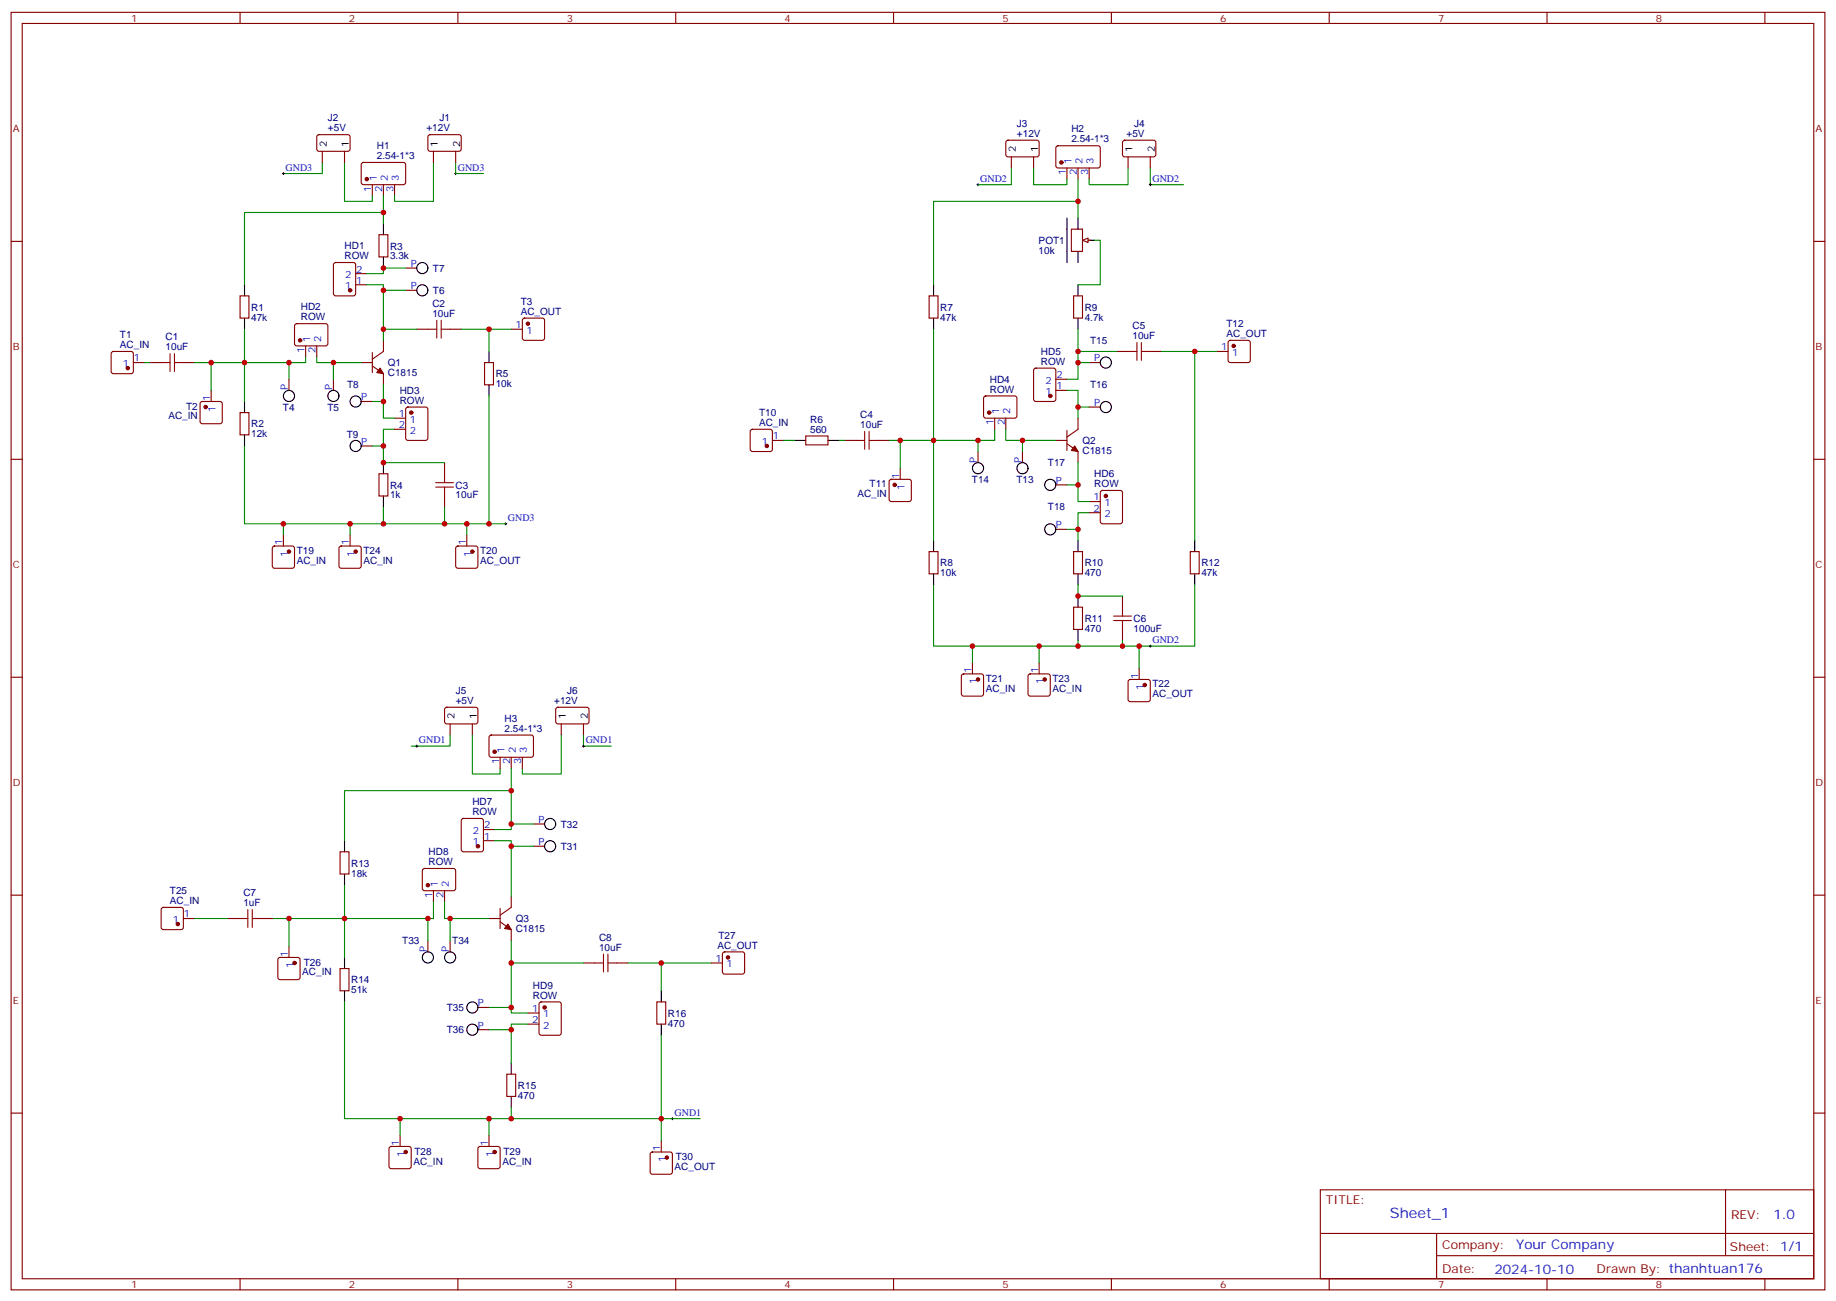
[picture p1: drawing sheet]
<svg xmlns="http://www.w3.org/2000/svg" width="583mm" height="413mm" viewBox="0 0 583 413" stroke-linecap="round" stroke-linejoin="round" font-family="sans-serif">
<g fill="none" stroke="#870000" stroke-width=".35">
<path d="M3.5 3.9h575.8v405.4h-575.8zM7.1 7.4h568.6v398.3h-568.6zM76.2 3.9v3.5M145.3 3.9v3.5M214.5 3.9v3.5M283.6 3.9v3.5M352.8 3.9v3.5M421.9 3.9v3.5M491.1 3.9v3.5M560.2 3.9v3.5M100.8 42.9l.4-.2 9.5 .1 .4 .6v4.2l-.7 .4-9.4-.1-.5-.6v-3.9zM102.3 48v3.5"/>
<path d="M109.4 48v3.5M114.9 51.7l.5-.2 12.9 .1 .5 .6-.1 6-.6 .4-13-.1-.4-.6v-5.7zM118.2 58.6v3.5M121.7 58.6v3.5M125.2 58.6v3.5M136.1 42.9l.4-.2 9.5 .1 .4 .6-.1 4.2-.6 .4-9.4-.1-.5-.6v-3.9zM137.6 48v3.5M144.6 48v3.5M319.5 44.7l.5-.2h9.4l.4 .7v4.1l-.7 .5-9.4-.1-.4-.6v-3.9zM321 49.8v3.5M328.1 49.8v3.5M335.4 46.5l.4-.3 13 .1 .4 .7v5.9l-.7 .4-12.9-.1-.5-.6v-5.6z"/>
<path d="M338.7 53.3v3.5M342.2 53.3v3.5M345.7 53.3v3.5M356.5 44.7l.5-.2h9.5l.4 .7-.1 4.1-.6 .5-9.5-.1-.4-.6v-3.9zM358.1 49.8v3.5M365.1 49.8v3.5M3.5 76.6h3.6M120.3 74.5h2.8v7h-2.8zM340.1 72.7h3.5v7.1h-3.5zM344.3 76.2h1.8M575.7 76.6h3.6M76.2 93.9h2.8v7h-2.8z"/>
<path d="M106.1 83.5l.4-.2h5.7l.6 .4 .1 9.5-.5 .6-5.9 .1-.6-.5-.1-9.4zM112.9 90.3h3.5M112.9 86.8h3.5M128.8 85.1h3.5M128.8 92.1h3.5M294.9 93.9h2.8v7h-2.8zM340.8 93.9h2.8v7h-2.8zM35.5 111.7l.5-.2h5.6l.5 .2 .2 .5v5.7l-.2 .5-.5 .2h-5.6l-.5-.3-.2-.4v-5.7zM42.3 115h3.6M47.6 115h3.6M58.2 115h3.5M93.7 102.9l.5-.2h9.4l.5 .7-.1 5.9-.6 .4h-9.5l-.4-.7v-5.6z"/>
<path d="M97 109.7v3.6M100.5 109.7v3.6M114.7 115h3.5M118.2 116.1l3.5 2.5v3.5M118.2 111.9v6.3M121.7 108v3.5l-3.5 2.5M132.3 104.5h3.5M142.9 104.5h3.5M153.8 115h2.8v7.1h-2.8zM162.3 104.5h3.5M166 101.1l.5-.2h5.7l.5 .2 .2 .5v5.7l-.3 .5-.4 .2h-5.7l-.5-.2-.2-.5v-5.7zM328.3 117l.5-.2h5.6l.7 .4v9.5l-.4 .6-5.9 .1-.7-.5v-9.4z"/>
<path d="M345.7 115h3.5M354.5 111.5h3.6M365.1 111.5h3.6M386.3 111.5h3.5M390.1 108.2l.4-.2h5.7l.5 .2 .2 .5v5.6l-.3 .5-.4 .2h-5.7l-.5-.2-.2-.5v-5.6zM63.7 127.6l.5-.2h5.6l.5 .2 .3 .5v5.6l-.3 .5-.5 .2h-5.6l-.5-.2-.2-.5v-5.6zM67 123.9v3.5M76.2 130.9h2.8v7.1h-2.8zM91.7 120.3v3.6M105.8 120.3v3.6M114.7 127.4h3.5M125.2 132.7h3.6"/>
<path d="M125.2 136.2h3.6M129 129.4l.5-.2h5.6l.7 .4v9.4l-.4 .7h-5.9l-.7-.4v-9.4zM238.4 136.4l.4-.2h5.7l.5 .2 .2 .5v5.7l-.3 .5-.4 .2h-5.7l-.5-.3-.2-.4v-5.7zM245.2 139.7h3.5M255.8 138.3h7v2.8h-7zM268.1 139.7h3.5M278.7 139.7h3.5M312.4 125.8l.5-.2 9.5 .1 .4 .6-.1 5.9-.6 .5-9.5-.1-.4-.6v-5.7zM315.7 132.7v3.5M319.3 132.7v3.5M335.1 139.7h3.6M335.1 123.9h3.6"/>
<path d="M335.1 120.3h3.6M338.7 136.6v6.3M342.2 132.7v3.5l-3.5 2.5M345.7 129.2h3.5M3.5 145.7h3.6M114.7 141.5h3.5M120.3 150.3h2.8v7.1h-2.8zM141.1 146.8v3.5M141.1 157.4v3.5M282.5 152.3l.4-.2h5.7l.5 .2 .2 .5v5.6l-.3 .5-.4 .2h-5.7l-.5-.2-.2-.5v-5.6zM285.8 148.6v3.5M310.4 143.3v3.5"/>
<path d="M324.6 143.3v3.5M335.1 153.8h3.6M338.7 140.8l3.5 2.5v3.5M345.7 159.1h3.5M349.5 155.8l.5-.2h5.6l.7 .4v9.5l-.5 .6-5.8 .1-.7-.5-.1-9.4zM575.7 145.7h3.6M86.7 173.5l.4-.3h5.7l.5 .3 .2 .5v5.6l-.2 .5-.5 .2h-5.7l-.5-.2-.2-.5v-5.6zM90 169.7v3.5M107.8 173.5l.5-.3h5.6l.5 .3 .3 .5v5.6l-.3 .5-.5 .2h-5.6l-.5-.2-.2-.5v-5.6zM111.1 169.7v3.5M144.9 173.5l.4-.3h5.7l.5 .3 .2 .5v5.6l-.2 .5-.5 .2h-5.7l-.5-.2-.2-.5v-5.6zM148.2 169.7v3.5"/>
<path d="M294.9 175h2.8v7.1h-2.8zM335.1 168h3.6M340.8 175h2.8v7.1h-2.8zM345.7 162.7h3.5M377.8 175h2.8v7.1h-2.8zM340.8 192.7h2.8v7h-2.8zM356.3 189.1v3.6M356.3 199.7v3.5M3.5 214.9h3.6M305.4 214l.5-.2h5.6l.5 .2 .2 .5v5.7l-.2 .5-.5 .2h-5.6l-.5-.3-.2-.4v-5.7zM308.7 210.3v3.5M326.6 214l.4-.2h5.7l.5 .2 .2 .5v5.7l-.3 .5-.4 .2h-5.7l-.5-.3-.2-.4v-5.7z"/>
<path d="M329.8 210.3v3.5M358.3 215.8l.5-.2h5.6l.5 .2 .2 .5v5.6l-.2 .5-.5 .2h-5.6l-.5-.2-.2-.5v-5.6zM361.6 212.1v3.5M575.7 214.9h3.6M3.5 284h3.6M575.7 284h3.6M3.5 353.2h3.6M575.7 353.2h3.6M419.1 377.5h156.6v28.2h-156.6zM547.7 377.5v20.9M419.1 391.4h156.5M456 398.4h119.6"/>
<path d="M456 391.4v14.1M76.2 405.7v3.6M145.3 405.7v3.6M214.5 405.7v3.6M283.6 405.7v3.6M352.8 405.7v3.6M421.9 405.7v3.6M491.1 405.7v3.6M560.2 405.7v3.6"/>
</g>
<g fill="#870000" stroke="#870000" stroke-width=".35">
<path d="M341.1 141.5l1.1 1.8-2.1-.4z"/>
<path d="M120.6 116.8l1.1 1.8-2.1-.4z"/>
<circle cx="243.4" cy="141.5" r=".53"/>
<circle cx="40.6" cy="116.8" r=".53"/>
<circle cx="167.6" cy="102.7" r=".53"/>
<circle cx="391.6" cy="109.7" r=".53"/>
<circle cx="284" cy="153.8" r=".53"/>
<circle cx="65.3" cy="129.2" r=".53"/>
<circle cx="111.1" cy="92.1" r=".53"/>
<circle cx="95.2" cy="108" r=".53"/>
<circle cx="130.5" cy="130.9" r=".53"/>
<circle cx="314" cy="130.9" r=".53"/>
<circle cx="333.4" cy="125.6" r=".53"/>
<circle cx="351" cy="157.4" r=".53"/>
<circle cx="91.7" cy="175" r=".53"/>
<circle cx="149.9" cy="175" r=".53"/>
<circle cx="310.4" cy="215.6" r=".53"/>
<circle cx="363.4" cy="217.3" r=".53"/>
<circle cx="331.6" cy="215.6" r=".53"/>
<circle cx="112.9" cy="175" r=".53"/>
<circle cx="116.4" cy="56.8" r=".53"/>
<circle cx="336.9" cy="51.5" r=".53"/>
</g>
<g fill="none" stroke="#000" stroke-width=".35">
<path d="M121.7 70.9v3.6M342.2 69.2v3.5M342.2 79.8v3.5M344 76.2h3.5M77.6 90.3v3.6M121.7 81.5v3.6M296.3 90.3v3.6M342.2 90.3v3.6M77.6 100.9v3.6M155.2 111.5v3.5M296.3 100.9v3.6M342.2 100.9v3.6"/>
<path d="M77.6 127.4v3.5M77.6 138v3.5M155.2 122.1v3.5M252.2 139.7h3.6M262.8 139.7h3.5M121.7 146.8v3.5M121.7 157.4v3.5M296.3 171.5v3.5M342.2 171.5v3.5M379.2 171.5v3.5M296.3 182.1v3.5M342.2 182.1v3.5"/>
<path d="M342.2 189.1v3.6M342.2 199.7v3.5M379.2 182.1v3.5"/>
<circle cx="134.1" cy="92.1" r="1.76"/>
<circle cx="134.1" cy="85.1" r="1.76"/>
<circle cx="351" cy="115" r="1.76"/>
<circle cx="91.7" cy="125.6" r="1.76"/>
<circle cx="105.8" cy="125.6" r="1.76"/>
<circle cx="112.9" cy="127.4" r="1.76"/>
<circle cx="351" cy="129.2" r="1.76"/>
<circle cx="112.9" cy="141.5" r="1.76"/>
<circle cx="310.4" cy="148.6" r="1.76"/>
<circle cx="324.6" cy="148.6" r="1.76"/>
<circle cx="333.4" cy="153.8" r="1.76"/>
<circle cx="333.4" cy="168" r="1.76"/>
</g>
<g fill="none" stroke="#a10000" stroke-width=".35">
<path d="M51.2 115h2.8M54 112.2v5.7M55.4 112.2v5.7M55.4 115h2.8M135.8 104.5h2.8M138.6 101.6v5.7M140.1 104.5h2.8M140.1 101.6v5.7M358.1 111.5h2.8M360.9 108.7v5.6M362.3 111.5h2.8M362.3 108.7v5.6"/>
<path d="M271.6 139.7h2.9M274.5 136.9v5.7M275.9 139.7h2.8M275.9 136.9v5.7M138.3 154.6h5.6M138.3 153.1h5.6M141.1 150.3v2.8M141.1 154.6v2.8M353.5 196.9h5.6M353.5 195.5h5.6M356.3 192.7v2.8M356.3 196.9v2.8"/>
</g>
<g fill="none" stroke="#008700" stroke-width=".35">
<path d="M102.3 51.5v3.6h-12.3M109.4 51.5v12.4h8.8v-1.8M137.6 51.5v12.4h-12.4v-1.8M144.6 51.5v3.6h8.9M321 53.3v5.3h-10.6M328.1 53.3v5.3h10.6v-1.8M342.2 56.8v12.4M358.1 53.3v5.3h-12.4v-1.8M365.1 53.3v5.3h10.6M45.9 115h1.7M67 115v8.9M77.6 104.5v22.9"/>
<path d="M91.7 115v5.3M97 113.3v1.7h-35.3M100.5 113.3v1.7h14.2M105.8 115v5.3M146.4 104.5h15.9M155.2 104.5v7M296.3 104.5v35.2h19.4v-3.5M342.2 115h3.5M342.2 104.5v7M354.5 111.5h-12.3v8.8h-3.5M368.7 111.5h10.5M386.3 111.5h-7.1v60"/>
<path d="M118.2 127.4h3.5M121.7 122.1v10.6h3.5M125.2 136.2h-3.5v10.6h19.4M155.2 125.6v40.6h-77.6v-24.7M248.7 139.7h3.5M266.3 139.7h1.8M282.2 139.7h14.1v31.8M285.8 139.7v8.9M310.4 139.7v3.6M319.3 136.2v3.5h15.8M324.6 139.7v3.6M338.7 123.9h3.5v8.8"/>
<path d="M342.2 129.2h3.5M118.2 141.5h3.5M338.7 153.8h3.5M342.2 146.8v12.3h3.5M90 166.2v3.5M111.1 166.2v3.5M121.7 160.9v5.3M141.1 160.9v5.3M148.2 166.2v3.5M155.2 166.2h5.3M338.7 168h3.5M345.7 162.7h-3.5v8.8"/>
<path d="M296.3 185.6v19.4h45.9M342.2 185.6v3.5h14.1M379.2 185.6v19.4h-37v-1.8M308.7 205v5.3M329.8 205v5.3M356.3 203.2v1.8M361.6 205v7.1"/>
</g>
<path d="M89.6 55.1h.7M90 54.7v.7M144.3 55.1h.7M144.6 54.7v.7M310.1 58.6h.7M310.4 58.2v.7M364.8 58.6h.7M365.1 58.2v.7M160.2 166.2h.7M160.5 165.8v.7M364.8 205h.7M365.1 204.6v.8" fill="none" stroke="#000" stroke-width=".32"/>
<path d="M343.6 76.2l1.8-.7v1.4z" fill="#f0f0f0" stroke="#870000" stroke-width=".35"/>
<g fill="none" stroke="#000" stroke-width=".35">
<path d="M338.7 69.2v14.1M109.4 266.7v3.6M109.4 277.3v3.5M109.4 303.8v3.5M109.4 314.4v3.5M209.9 314.4v3.5M162.3 337.3v3.5M209.9 324.9v3.6M162.3 347.9v3.5"/>
<circle cx="174.6" cy="261.4" r="1.76"/>
<circle cx="174.6" cy="268.5" r="1.76"/>
<circle cx="135.8" cy="303.8" r="1.76"/>
<circle cx="142.9" cy="303.8" r="1.76"/>
<circle cx="149.9" cy="319.7" r="1.76"/>
<circle cx="149.9" cy="326.7" r="1.76"/>
</g>
<g fill="none" stroke="#008700" stroke-width=".35">
<path d="M121.7 62.1v5.3h-44.1v22.9M121.7 67.4v3.5M342.2 63.9h-45.9v26.4M347.5 76.2h1.7v14.1h-7M116.4 90.3h5.3v17.7M121.7 92.1h7.1M128.8 85.1h-7.1v1.7h-5.3M121.7 104.5h10.6M142.9 233.2v3.5h-12.4M149.9 233.2v12.4h8.8v-1.8M178.2 233.2v12.4h-12.4v-1.8M185.2 233.2v3.5h8.8"/>
<path d="M162.3 250.9h-52.9v15.8M162.3 243.8v17.6M157 266.7h5.3v17.7M162.3 268.5h7M169.3 261.4h-7v1.8h-5.3M61.7 291.4h10.6M91.7 291.4v8.8M109.4 280.8v23M135.8 291.4v7.1M137.6 286.1v5.3h-51.2M141.1 286.1v5.3h1.8v7.1M142.9 291.4h12.3"/>
<path d="M162.3 298.5v22.9h5.3M109.4 317.9v37h52.9v-3.5M155.2 319.7h7.1M162.3 305.5h22.9M199.3 305.5h26.5M209.9 305.5v8.9M162.3 326.7v10.6M167.6 324.9h-5.3v1.8h-7.1M209.9 328.5v26.4h-47.6M127 354.9v5.3M155.2 354.9v5.3M222.2 354.9h-12.3v7.1"/>
</g>
<g fill="none" stroke="#870000" stroke-width=".35">
<path d="M141.3 224.6l.5-.2 9.5 .1 .4 .6-.1 4.2-.6 .4-9.5-.1-.4-.6v-3.9zM142.9 229.7v3.5M149.9 229.7v3.5M155.5 233.4l.4-.2 13 .1 .4 .6v5.9l-.7 .5-12.9-.1-.5-.6v-5.7zM176.6 224.6l.5-.2 9.4 .1 .5 .6-.1 4.2-.6 .4-9.5-.1-.4-.6v-3.9zM178.2 229.7v3.5M185.2 229.7v3.5M146.6 259.9l.5-.2h5.7l.6 .4 .1 9.5-.5 .6-5.9 .1-.6-.5-.1-9.4zM158.7 240.3v3.5M162.3 240.3v3.5M165.8 240.3v3.5M107.9 270.3h2.9v7h-2.9z"/>
<path d="M134.3 275.8l.5-.2h9.4l.4 .7v5.9l-.7 .4-9.4-.1-.4-.6v-5.6zM153.5 266.7h3.5M153.5 263.2h3.5M169.3 268.5h3.6M169.3 261.4h3.6M51.4 288.1l.5-.2h5.6l.5 .2 .2 .5v5.7l-.2 .5-.5 .2h-5.6l-.5-.3-.2-.4v-5.7zM58.2 291.4h3.5M72.3 291.4h3.5M82.9 291.4h3.5M135.8 298.5v3.5M137.6 282.6v3.5M141.1 282.6v3.5"/>
<path d="M142.9 298.5v3.5M155.2 291.4h3.5M158.7 292.5l3.6 2.5v3.5M158.7 288.3v6.3M162.3 284.4v3.5l-3.6 2.5M88.4 304l.5-.2h5.6l.5 .2 .2 .5v5.6l-.2 .5-.5 .2h-5.6l-.5-.2-.2-.5v-5.6zM91.7 300.2v3.6M107.9 307.3h2.9v7.1h-2.9zM151.7 319.7h3.5M171.3 318.1l.5-.2h5.6l.7 .4 .1 9.5-.5 .6-5.9 .1-.6-.5-.1-9.4zM185.2 305.5h3.5M195.8 305.5h3.5"/>
<path d="M208.5 317.9h2.8v7h-2.8zM225.8 305.5h3.5M229.5 302.2l.5-.2h5.7l.5 .2 .2 .5v5.7l-.3 .5-.4 .2h-5.7l-.5-.3-.2-.4v-5.7zM151.7 326.7h3.5M167.6 321.4h3.5M167.6 324.9h3.5M160.9 340.8h2.8v7.1h-2.8zM123.7 364l.5-.3h5.6l.5 .3 .2 .5v5.6l-.2 .5-.5 .2h-5.6l-.5-.2-.2-.5v-5.6zM127 360.2v3.5M151.9 364l.5-.3h5.6l.5 .3 .2 .5v5.6l-.2 .5-.5 .2h-5.6l-.5-.2-.2-.5v-5.6zM155.2 360.2v3.5M206.6 365.7l.5-.2h5.6l.5 .2 .2 .5v5.7l-.2 .5-.5 .2h-5.6l-.5-.3-.2-.4v-5.7z"/>
<path d="M209.9 362v3.5"/>
</g>
<g fill="#870000" stroke="#870000" stroke-width=".35">
<path d="M161.2 293.2l1.1 1.8-2.1-.4z"/>
<circle cx="157" cy="238.5" r=".53"/>
<circle cx="56.4" cy="293.2" r=".53"/>
<circle cx="93.5" cy="305.5" r=".53"/>
<circle cx="231.1" cy="303.8" r=".53"/>
<circle cx="128.8" cy="365.5" r=".53"/>
<circle cx="157" cy="365.5" r=".53"/>
<circle cx="211.7" cy="367.3" r=".53"/>
<circle cx="151.7" cy="268.5" r=".53"/>
<circle cx="135.8" cy="280.8" r=".53"/>
<circle cx="172.9" cy="319.7" r=".53"/>
</g>
<path d="M131.9 236.7h.7M132.3 236.4v.7M184.9 236.7h.7M185.2 236.4v.7M213.1 354.9h.7M213.4 354.6v.7" fill="none" stroke="#000" stroke-width=".32"/>
<path d="M75.8 291.4h2.9M78.7 288.6v5.7M80.1 288.6v5.7M80.1 291.4h2.8M188.7 305.5h2.9M191.6 302.7v5.7M193 302.7v5.7M193 305.5h2.8" fill="none" stroke="#a10000" stroke-width=".35"/>
<g fill="#c00">
<circle cx="342.2" cy="189.1" r=".88"/>
<circle cx="77.6" cy="115" r=".88"/>
<circle cx="121.7" cy="146.8" r=".88"/>
<circle cx="121.7" cy="166.2" r=".88"/>
<circle cx="141.1" cy="166.2" r=".88"/>
<circle cx="356.3" cy="205" r=".88"/>
<circle cx="342.2" cy="205" r=".88"/>
<circle cx="67" cy="115" r=".88"/>
<circle cx="155.2" cy="166.2" r=".88"/>
<circle cx="105.8" cy="115" r=".88"/>
<circle cx="91.7" cy="115" r=".88"/>
<circle cx="121.7" cy="141.5" r=".88"/>
<circle cx="121.7" cy="127.4" r=".88"/>
<circle cx="342.2" cy="168" r=".88"/>
<circle cx="342.2" cy="153.8" r=".88"/>
<circle cx="324.6" cy="139.7" r=".88"/>
<circle cx="296.3" cy="139.7" r=".88"/>
<circle cx="310.4" cy="139.7" r=".88"/>
<circle cx="342.2" cy="115" r=".88"/>
<circle cx="285.8" cy="139.7" r=".88"/>
<circle cx="148.2" cy="166.2" r=".88"/>
<circle cx="90" cy="166.2" r=".88"/>
<circle cx="308.7" cy="205" r=".88"/>
<circle cx="361.6" cy="205" r=".88"/>
<circle cx="329.8" cy="205" r=".88"/>
<circle cx="111.1" cy="166.2" r=".88"/>
<circle cx="342.2" cy="129.2" r=".88"/>
<circle cx="379.2" cy="111.5" r=".88"/>
<circle cx="342.2" cy="111.5" r=".88"/>
<circle cx="121.7" cy="67.4" r=".88"/>
<circle cx="155.2" cy="104.5" r=".88"/>
<circle cx="121.7" cy="85.1" r=".88"/>
<circle cx="121.7" cy="104.5" r=".88"/>
<circle cx="121.7" cy="92.1" r=".88"/>
<circle cx="342.2" cy="63.9" r=".88"/>
<circle cx="162.3" cy="268.5" r=".88"/>
<circle cx="162.3" cy="319.7" r=".88"/>
<circle cx="135.8" cy="291.4" r=".88"/>
<circle cx="142.9" cy="291.4" r=".88"/>
<circle cx="162.3" cy="261.4" r=".88"/>
<circle cx="109.4" cy="291.4" r=".88"/>
<circle cx="162.3" cy="250.9" r=".88"/>
<circle cx="162.3" cy="305.5" r=".88"/>
<circle cx="209.9" cy="305.5" r=".88"/>
<circle cx="162.3" cy="326.7" r=".88"/>
<circle cx="162.3" cy="354.9" r=".88"/>
<circle cx="209.9" cy="354.9" r=".88"/>
<circle cx="155.2" cy="354.9" r=".88"/>
<circle cx="127" cy="354.9" r=".88"/>
<circle cx="91.7" cy="291.4" r=".88"/>
</g>
<text font-size="4.6" fill="#00f" x="441.2" y="386.5">Sheet_1</text>
<g font-size="4.2" fill="#00f">
<text x="562.9" y="386.8">1.0</text>
<text x="481.3" y="396.3">Your Company</text>
<text x="474.4" y="404.1">2024-10-10</text>
</g>
<g font-size="3.9" fill="#800">
<text x="420.9" y="382.1">TITLE:</text>
<text x="549.5" y="386.8">REV:</text>
<text x="457.8" y="396.3">Company:</text>
<text x="549.1" y="396.9">Sheet: 1/1</text>
<text x="457.8" y="404">Date:</text>
<text x="506.8" y="404.1">Drawn By: thanhtuan176</text>
</g>
<g font-size="3.2" fill="#800">
<text x="41.6" y="6.9">1</text>
<text x="110.8" y="6.9">2</text>
<text x="179.9" y="6.9">3</text>
<text x="249.1" y="6.9">4</text>
<text x="318.2" y="6.9">5</text>
<text x="387.3" y="6.9">6</text>
<text x="456.5" y="6.9">7</text>
<text x="525.6" y="6.9">8</text>
<text x="4.1" y="42">A</text>
<text x="576.3" y="42">A</text>
<text x="4.1" y="111.2">B</text>
<text x="576.3" y="111.2">B</text>
<text x="4.1" y="180.3">C</text>
<text x="576.3" y="180.3">C</text>
<text x="4.1" y="249.4">D</text>
<text x="576.3" y="249.4">D</text>
<text x="4.1" y="318.6">E</text>
<text x="576.3" y="318.6">E</text>
<text x="41.6" y="408.7">1</text>
<text x="110.8" y="408.7">2</text>
<text x="179.9" y="408.7">3</text>
<text x="249.1" y="408.7">4</text>
<text x="318.2" y="408.7">5</text>
<text x="387.3" y="408.7">6</text>
<text x="456.5" y="408.7">7</text>
<text x="525.6" y="408.7">8</text>
</g>
<g font-size="3.2" fill="#000080">
<text x="104.1" y="41.7">+5V</text>
<text x="104.1" y="38.5">J2</text>
<text x="135.3" y="41.7">+12V</text>
<text x="139.5" y="38.5">J1</text>
<text x="322.8" y="40.2">J3</text>
<text x="360" y="40.2">J4</text>
<text x="119.6" y="47.3">H1</text>
<text x="322.8" y="43.4">+12V</text>
<text x="340.1" y="45.2">2.54-1*3</text>
<text x="340.1" y="42">H2</text>
<text x="357.6" y="43.4">+5V</text>
<text x="119.6" y="50.5">2.54-1*3</text>
<text x="329.7" y="77.4">POT1</text>
<text x="109.4" y="82.2">ROW</text>
<text x="109.4" y="79.1">HD1</text>
<text x="123.8" y="82.3">3.3k</text>
<text x="123.8" y="79.2">R3</text>
<text x="329.7" y="80.5">10k</text>
<text x="137.4" y="86.2">T7</text>
<text x="137.4" y="93.3">T6</text>
<text x="79.7" y="101.7">47k</text>
<text x="79.7" y="98.6">R1</text>
<text x="95.5" y="101.6">ROW</text>
<text x="95.5" y="98.5">HD2</text>
<text x="137.2" y="100.6">10uF</text>
<text x="137.2" y="97.4">C2</text>
<text x="165.3" y="99.9">AC_OUT</text>
<text x="165.3" y="96.7">T3</text>
<text x="298.4" y="101.7">47k</text>
<text x="298.4" y="98.6">R7</text>
<text x="344.3" y="101.7">4.7k</text>
<text x="344.3" y="98.6">R9</text>
<text x="38.1" y="107.3">T1</text>
<text x="359.5" y="107.6">10uF</text>
<text x="359.5" y="104.5">C5</text>
<text x="389.3" y="106.9">AC_OUT</text>
<text x="389.3" y="103.8">T12</text>
<text x="38.1" y="110.5">AC_IN</text>
<text x="52.6" y="111.2">10uF</text>
<text x="52.6" y="108">C1</text>
<text x="330.4" y="112.6">HD5</text>
<text x="346.1" y="109">T15</text>
<text x="123.1" y="119.3">C1815</text>
<text x="123.1" y="116.2">Q1</text>
<text x="157.3" y="119.7">R5</text>
<text x="330.4" y="115.7">ROW</text>
<text x="110.2" y="123.2">T8</text>
<text x="126.9" y="124.9">HD3</text>
<text x="157.3" y="122.9">10k</text>
<text x="314.2" y="124.6">ROW</text>
<text x="314.2" y="121.4">HD4</text>
<text x="346.1" y="123.2">T16</text>
<text x="59.1" y="129.9">T2</text>
<text x="89.8" y="130.3">T4</text>
<text x="103.9" y="130.3">T5</text>
<text x="126.9" y="128.1">ROW</text>
<text x="53.4" y="133.1">AC_IN</text>
<text x="79.7" y="135.6">R2</text>
<text x="240.9" y="135.1">AC_IN</text>
<text x="240.9" y="132">T10</text>
<text x="257.2" y="137.3">560</text>
<text x="257.2" y="134.1">R6</text>
<text x="273.1" y="135.9">10uF</text>
<text x="273.1" y="132.7">C4</text>
<text x="79.7" y="138.8">12k</text>
<text x="110.1" y="139.1">T9</text>
<text x="343.6" y="140.9">Q2</text>
<text x="332.7" y="147.8">T17</text>
<text x="343.6" y="144">C1815</text>
<text x="123.8" y="155">R4</text>
<text x="144.6" y="155">C3</text>
<text x="276" y="154.6">T11</text>
<text x="308.5" y="153.2">T14</text>
<text x="322.6" y="153.2">T13</text>
<text x="347.4" y="154.6">ROW</text>
<text x="347.4" y="151.4">HD6</text>
<text x="123.8" y="158.2">1k</text>
<text x="144.6" y="158.2">10uF</text>
<text x="272.2" y="157.8">AC_IN</text>
<text x="332.7" y="162">T18</text>
<text x="94.2" y="179">AC_IN</text>
<text x="94.2" y="175.8">T19</text>
<text x="115.4" y="179">AC_IN</text>
<text x="115.4" y="175.8">T24</text>
<text x="152.4" y="179">AC_OUT</text>
<text x="152.4" y="175.8">T20</text>
<text x="298.4" y="179.7">R8</text>
<text x="344.3" y="179.7">R10</text>
<text x="381.4" y="179.7">R12</text>
<text x="298.4" y="182.9">10k</text>
<text x="344.3" y="182.9">470</text>
<text x="381.4" y="182.9">47k</text>
<text x="344.3" y="197.4">R11</text>
<text x="359.8" y="197.4">C6</text>
<text x="344.3" y="200.5">470</text>
<text x="359.8" y="200.5">100uF</text>
<text x="144.7" y="220.2">J5</text>
<text x="180.1" y="220.2">J6</text>
<text x="312.9" y="219.5">AC_IN</text>
<text x="312.9" y="216.3">T21</text>
<text x="334.1" y="219.5">AC_IN</text>
<text x="334.1" y="216.3">T23</text>
<text x="365.8" y="221.3">AC_OUT</text>
<text x="365.8" y="218.1">T22</text>
<text x="144.7" y="223.3">+5V</text>
<text x="175.9" y="223.3">+12V</text>
<text x="160.2" y="232.2">2.54-1*3</text>
<text x="160.2" y="229">H3</text>
<text x="149.9" y="255.5">HD7</text>
<text x="149.9" y="258.6">ROW</text>
<text x="178" y="262.6">T32</text>
<text x="178" y="269.6">T31</text>
<text x="111.5" y="275">R13</text>
<text x="136.1" y="274.5">ROW</text>
<text x="136.1" y="271.4">HD8</text>
<text x="111.5" y="278.1">18k</text>
<text x="54" y="286.8">AC_IN</text>
<text x="54" y="283.7">T25</text>
<text x="77.3" y="287.5">1uF</text>
<text x="77.3" y="284.4">C7</text>
<text x="163.7" y="292.5">Q3</text>
<text x="127.7" y="299.6">T33</text>
<text x="143.6" y="299.6">T34</text>
<text x="163.7" y="295.7">C1815</text>
<text x="190.2" y="298.5">C8</text>
<text x="228.1" y="297.8">T27</text>
<text x="190.2" y="301.7">10uF</text>
<text x="227.7" y="301">AC_OUT</text>
<text x="96" y="309.4">AC_IN</text>
<text x="96.4" y="306.4">T26</text>
<text x="111.5" y="315.2">51k</text>
<text x="111.5" y="312">R14</text>
<text x="169.2" y="316.8">ROW</text>
<text x="169.2" y="313.9">HD9</text>
<text x="141.8" y="320.8">T35</text>
<text x="212" y="322.5">R16</text>
<text x="141.8" y="327.9">T36</text>
<text x="212" y="325.8">470</text>
<text x="164.4" y="345.5">R15</text>
<text x="164.4" y="348.7">470</text>
<text x="131.2" y="369.5">AC_IN</text>
<text x="131.6" y="366.4">T28</text>
<text x="159.5" y="369.5">AC_IN</text>
<text x="159.8" y="366.4">T29</text>
<text x="214.1" y="371.3">AC_OUT</text>
<text x="214.5" y="368.1">T30</text>
</g>
<g font-size="3.2">
<text x="103.7" y="46.5" transform="rotate(-90 103.7 46.5)">2</text>
<text x="110.8" y="46.5" transform="rotate(-90 110.8 46.5)">1</text>
<text x="139" y="46.5" transform="rotate(-90 139 46.5)">1</text>
<text x="146" y="46.5" transform="rotate(-90 146 46.5)">2</text>
<text x="322.4" y="48.3" transform="rotate(-90 322.4 48.3)">2</text>
<text x="329.5" y="48.3" transform="rotate(-90 329.5 48.3)">1</text>
<text x="359.5" y="48.3" transform="rotate(-90 359.5 48.3)">1</text>
<text x="366.5" y="48.3" transform="rotate(-90 366.5 48.3)">2</text>
<text x="144.3" y="228.2" transform="rotate(-90 144.3 228.2)">2</text>
<text x="151.3" y="228.2" transform="rotate(-90 151.3 228.2)">1</text>
<text x="179.6" y="228.2" transform="rotate(-90 179.6 228.2)">1</text>
<text x="186.6" y="228.2" transform="rotate(-90 186.6 228.2)">2</text>
</g>
<g font-size="3.2" fill="#00f">
<text x="340.1" y="52" transform="rotate(-90 340.1 52)">1</text>
<text x="343.6" y="52" transform="rotate(-90 343.6 52)">2</text>
<text x="347.1" y="52" transform="rotate(-90 347.1 52)">3</text>
<text x="90.7" y="54.2">GND3</text>
<text x="119.6" y="57.3" transform="rotate(-90 119.6 57.3)">1</text>
<text x="123.1" y="57.3" transform="rotate(-90 123.1 57.3)">2</text>
<text x="126.6" y="57.3" transform="rotate(-90 126.6 57.3)">3</text>
<text x="145.3" y="54.2">GND3</text>
<text x="311.1" y="57.7">GND2</text>
<text x="338.3" y="55.5" transform="rotate(-90 338.3 55.5)">1</text>
<text x="341.8" y="55.5" transform="rotate(-90 341.8 55.5)">2</text>
<text x="345.4" y="55.5" transform="rotate(-90 345.4 55.5)">3</text>
<text x="365.8" y="57.7">GND2</text>
<text x="117.8" y="60.8" transform="rotate(-90 117.8 60.8)">1</text>
<text x="121.4" y="60.8" transform="rotate(-90 121.4 60.8)">2</text>
<text x="124.9" y="60.8" transform="rotate(-90 124.9 60.8)">3</text>
<text x="109.6" y="88.2">2</text>
<text x="113.1" y="90">1</text>
<text x="113.1" y="86.5">2</text>
<text x="130.4" y="84.7">P</text>
<text x="109.6" y="91.8">1</text>
<text x="130.4" y="91.8">P</text>
<text x="163.6" y="104.1">1</text>
<text x="167.1" y="105.9">1</text>
<text x="96.7" y="111.9" transform="rotate(-90 96.7 111.9)">1</text>
<text x="98.4" y="108.4" transform="rotate(-90 98.4 108.4)">1</text>
<text x="100.2" y="111.9" transform="rotate(-90 100.2 111.9)">2</text>
<text x="102" y="108.4" transform="rotate(-90 102 108.4)">2</text>
<text x="387.6" y="111.2">1</text>
<text x="391.1" y="112.9">1</text>
<text x="39" y="116.5">1</text>
<text x="42.5" y="114.7">1</text>
<text x="335.3" y="120">2</text>
<text x="347.3" y="114.7">P</text>
<text x="91.4" y="123.9" transform="rotate(-90 91.4 123.9)">P</text>
<text x="105.5" y="123.9" transform="rotate(-90 105.5 123.9)">P</text>
<text x="331.8" y="125.3">1</text>
<text x="331.8" y="121.7">2</text>
<text x="335.3" y="123.5">1</text>
<text x="66.7" y="127.2" transform="rotate(-90 66.7 127.2)">1</text>
<text x="68.4" y="130.7" transform="rotate(-90 68.4 130.7)">1</text>
<text x="114.7" y="127">P</text>
<text x="317.1" y="131.4" transform="rotate(-90 317.1 131.4)">1</text>
<text x="320.7" y="131.4" transform="rotate(-90 320.7 131.4)">2</text>
<text x="347.3" y="128.8">P</text>
<text x="126.6" y="132.3">1</text>
<text x="126.6" y="135.9">2</text>
<text x="130.1" y="134.1">1</text>
<text x="130.1" y="137.6">2</text>
<text x="315.4" y="134.9" transform="rotate(-90 315.4 134.9)">1</text>
<text x="318.9" y="134.9" transform="rotate(-90 318.9 134.9)">2</text>
<text x="114.7" y="141.1">P</text>
<text x="241.9" y="141.1">1</text>
<text x="245.4" y="139.4">1</text>
<text x="310.1" y="146.8" transform="rotate(-90 310.1 146.8)">P</text>
<text x="324.2" y="146.8" transform="rotate(-90 324.2 146.8)">P</text>
<text x="285.4" y="151.9" transform="rotate(-90 285.4 151.9)">1</text>
<text x="287.2" y="155.4" transform="rotate(-90 287.2 155.4)">1</text>
<text x="335.1" y="153.5">P</text>
<text x="347.1" y="158.8">1</text>
<text x="350.6" y="160.5">1</text>
<text x="161.2" y="165.3">GND3</text>
<text x="335.1" y="167.6">P</text>
<text x="347.1" y="162.3">2</text>
<text x="350.6" y="164.1">2</text>
<text x="89.6" y="173.1" transform="rotate(-90 89.6 173.1)">1</text>
<text x="110.8" y="173.1" transform="rotate(-90 110.8 173.1)">1</text>
<text x="147.8" y="173.1" transform="rotate(-90 147.8 173.1)">1</text>
<text x="91.4" y="176.6" transform="rotate(-90 91.4 176.6)">1</text>
<text x="112.5" y="176.6" transform="rotate(-90 112.5 176.6)">1</text>
<text x="149.6" y="176.6" transform="rotate(-90 149.6 176.6)">1</text>
<text x="365.8" y="204.1">GND2</text>
<text x="308.3" y="213.6" transform="rotate(-90 308.3 213.6)">1</text>
<text x="329.5" y="213.6" transform="rotate(-90 329.5 213.6)">1</text>
<text x="361.2" y="215.4" transform="rotate(-90 361.2 215.4)">1</text>
<text x="310.1" y="217.1" transform="rotate(-90 310.1 217.1)">1</text>
<text x="331.3" y="217.1" transform="rotate(-90 331.3 217.1)">1</text>
<text x="363" y="218.9" transform="rotate(-90 363 218.9)">1</text>
<text x="133" y="235.9">GND1</text>
<text x="160.2" y="239" transform="rotate(-90 160.2 239)">1</text>
<text x="163.7" y="239" transform="rotate(-90 163.7 239)">2</text>
<text x="167.2" y="239" transform="rotate(-90 167.2 239)">3</text>
<text x="185.9" y="235.9">GND1</text>
<text x="158.4" y="242.5" transform="rotate(-90 158.4 242.5)">1</text>
<text x="161.9" y="242.5" transform="rotate(-90 161.9 242.5)">2</text>
<text x="165.5" y="242.5" transform="rotate(-90 165.5 242.5)">3</text>
<text x="153.6" y="262.9">2</text>
<text x="170.9" y="261.1">P</text>
<text x="150.1" y="268.1">1</text>
<text x="150.1" y="264.6">2</text>
<text x="153.6" y="266.4">1</text>
<text x="170.9" y="268.1">P</text>
<text x="139" y="281.3" transform="rotate(-90 139 281.3)">1</text>
<text x="142.5" y="281.3" transform="rotate(-90 142.5 281.3)">2</text>
<text x="137.2" y="284.8" transform="rotate(-90 137.2 284.8)">1</text>
<text x="140.8" y="284.8" transform="rotate(-90 140.8 284.8)">2</text>
<text x="54.9" y="292.8">1</text>
<text x="58.4" y="291.1">1</text>
<text x="91.4" y="303.6" transform="rotate(-90 91.4 303.6)">1</text>
<text x="135.5" y="302" transform="rotate(-90 135.5 302)">P</text>
<text x="142.5" y="302" transform="rotate(-90 142.5 302)">P</text>
<text x="227.1" y="305.2">1</text>
<text x="93.1" y="307.1" transform="rotate(-90 93.1 307.1)">1</text>
<text x="230.6" y="307">1</text>
<text x="151.7" y="319.3">P</text>
<text x="168.9" y="321.1">1</text>
<text x="172.4" y="322.8">1</text>
<text x="151.7" y="326.4">P</text>
<text x="168.9" y="324.6">2</text>
<text x="172.4" y="326.4">2</text>
<text x="214.1" y="354">GND1</text>
<text x="126.6" y="363.6" transform="rotate(-90 126.6 363.6)">1</text>
<text x="154.9" y="363.6" transform="rotate(-90 154.9 363.6)">1</text>
<text x="209.5" y="365.3" transform="rotate(-90 209.5 365.3)">1</text>
<text x="128.4" y="367.1" transform="rotate(-90 128.4 367.1)">1</text>
<text x="156.6" y="367.1" transform="rotate(-90 156.6 367.1)">1</text>
<text x="211.3" y="368.8" transform="rotate(-90 211.3 368.8)">1</text>
</g>
</svg>
